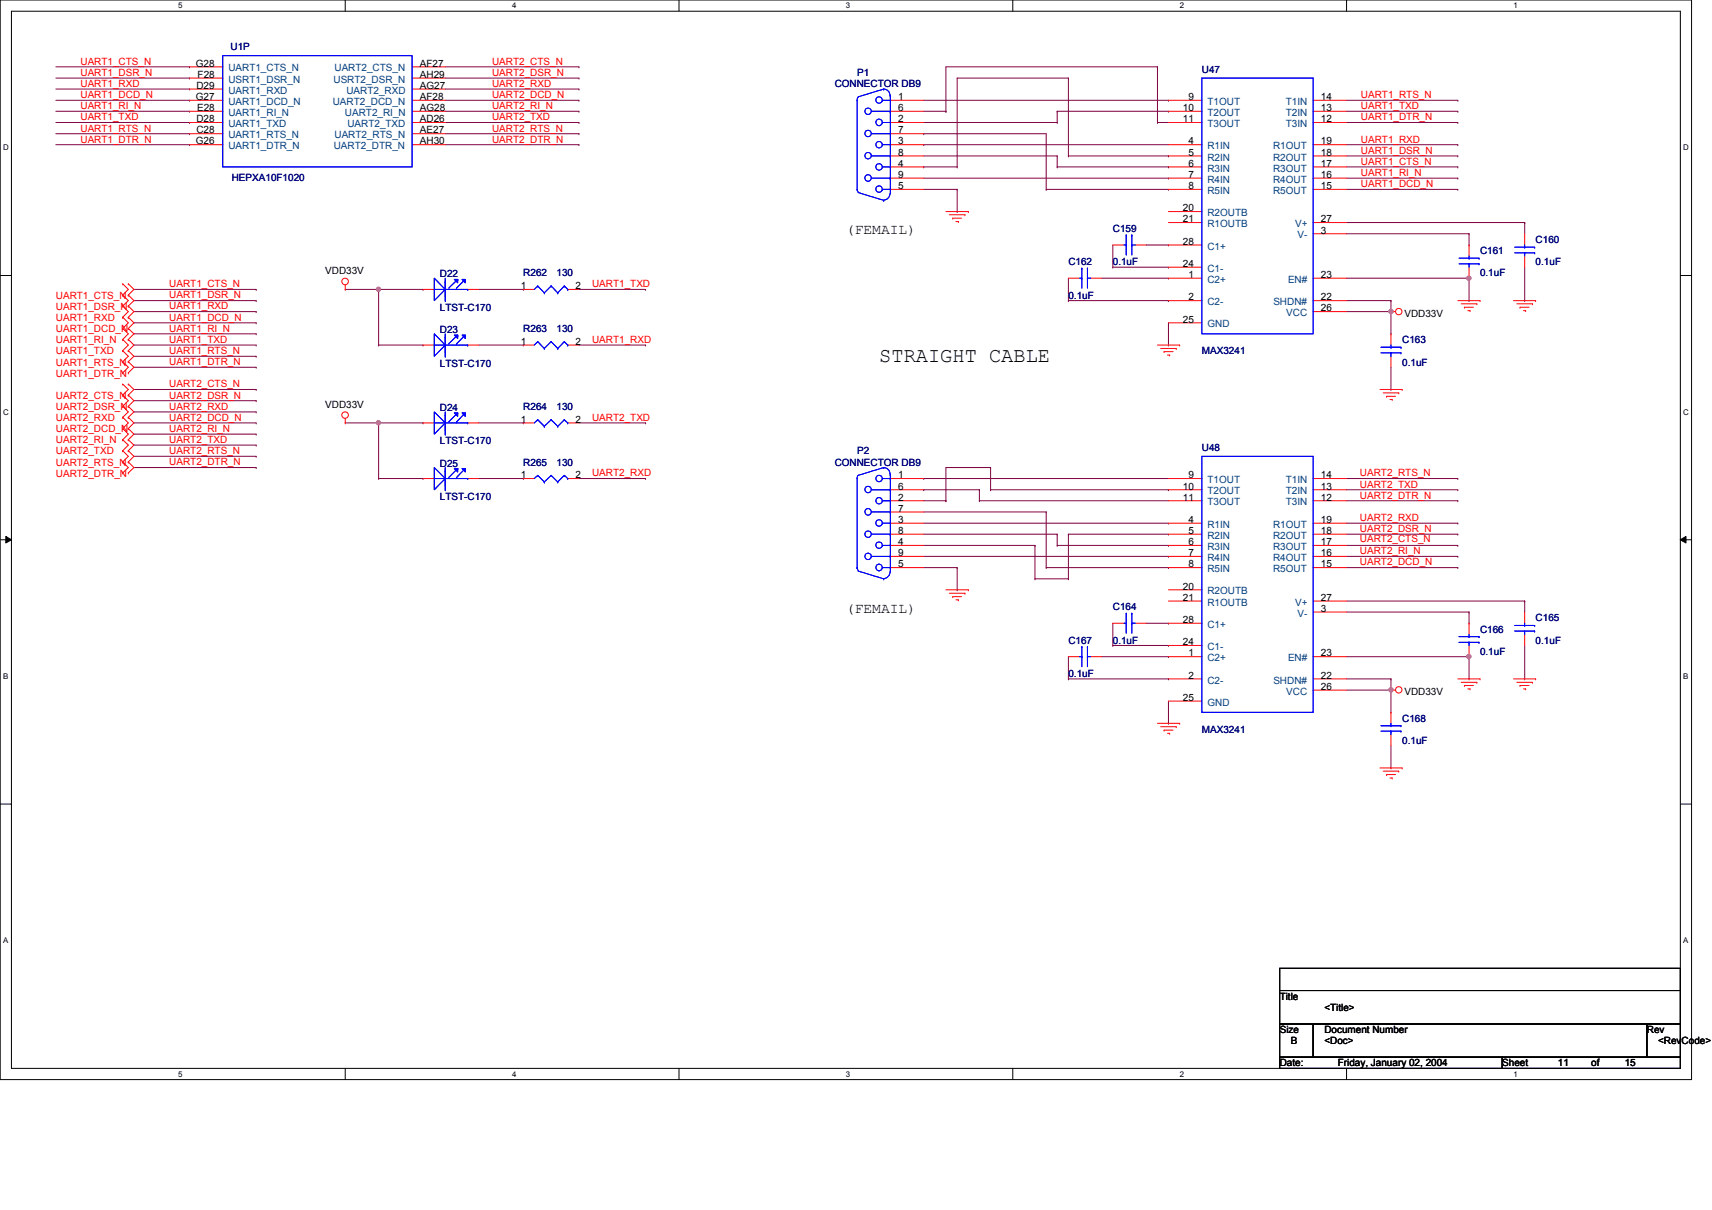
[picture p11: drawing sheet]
<svg xmlns="http://www.w3.org/2000/svg" width="297mm" height="210mm" viewBox="0 0 297 210" stroke-linecap="round" stroke-linejoin="round" font-family="sans-serif">
<path d="M0 0h293.5v187.3h-293.5zM2 1.9h289.5v183.4h-289.5z" fill="none" stroke="#000" stroke-width=".17"/>
<g fill="#fff">
<path d="M30.9 .2h.8v1.5h-.8z"/>
<path d="M30.9 185.5h.8v1.6h-.8z"/>
</g>
<path d="M59.9 0v1.9M59.9 185.3v2" fill="none" stroke="#000" stroke-width=".17"/>
<g fill="#fff">
<path d="M88.9 .2h.7v1.5h-.7z"/>
<path d="M88.9 185.5h.7v1.6h-.7z"/>
</g>
<path d="M117.8 0v1.9M117.8 185.3v2" fill="none" stroke="#000" stroke-width=".17"/>
<g fill="#fff">
<path d="M146.8 .2h.7v1.5h-.7z"/>
<path d="M146.8 185.5h.7v1.6h-.7z"/>
</g>
<path d="M175.7 0v1.9M175.7 185.3v2" fill="none" stroke="#000" stroke-width=".17"/>
<g fill="#fff">
<path d="M204.7 .2h.7v1.5h-.7z"/>
<path d="M204.7 185.5h.7v1.6h-.7z"/>
</g>
<path d="M233.6 0v1.9M233.6 185.3v2" fill="none" stroke="#000" stroke-width=".17"/>
<g fill="#fff">
<path d="M262.6 .2h.8v1.5h-.8z"/>
<path d="M262.6 185.5h.8v1.6h-.8z"/>
<path d="M.5 24.8h1v1.6h-1z"/>
<path d="M292.1 24.8h.9v1.6h-.9z"/>
<path d="M.5 70.7h1v1.5h-1z"/>
<path d="M292.1 70.7h.9v1.5h-.9z"/>
</g>
<path d="M0 47.8h2M291.5 47.8h2" fill="none" stroke="#000" stroke-width=".17"/>
<g fill="#fff">
<path d="M.5 116.5h.9v1.6h-.9z"/>
<path d="M292.1 116.5h.8v1.6h-.8z"/>
</g>
<path d="M0 93.6h2M1 93l1 .6-1 .6zM291.5 93.6l1-.6v1.2zM291.5 93.6h2" fill="none" stroke="#000" stroke-width=".17"/>
<path d="M1 93l1 .6-1 .6zM291.5 93.6l1-.6v1.2z" fill="#000"/>
<g fill="#fff">
<path d="M.5 162.4h.9v1.5h-.9z"/>
<path d="M292.1 162.4h.8v1.5h-.8z"/>
</g>
<path d="M0 139.5h2M291.5 139.5h2" fill="none" stroke="#000" stroke-width=".17"/>
<g fill="none" stroke="#800040" stroke-width=".17">
<path d="M9.7 17.4h23.2M9.7 19.3h23.2M9.7 13.5h23.2M9.7 11.6h23.2M9.7 15.5h23.2M32.9 11.6h.1M32.9 13.5h.1M32.9 15.5h.1M32.9 17.4h.1M32.9 19.3h.1M77.3 17.4h23.2M77.3 19.3h23.2"/>
<path d="M77.3 13.5h23.2M77.3 11.6h23.2M77.3 15.5h23.2M100.5 11.6h.1M100.5 13.5h.1M100.5 15.5h.1M100.5 17.4h.1M100.5 19.3h.1M183.4 19.3h19.3M185.4 13.5h.1M185.4 13.5v13.6M185.4 13.5h-19.3v15.5"/>
<path d="M202.7 19.3h.1M233.6 17.4h19.3M233.6 19.3h19.3M252.9 17.4h.1M252.9 19.3h.1M9.7 21.3h23.2M9.7 25.1h23.2M9.7 23.2h23.2M32.9 21.3h.1M32.9 23.2h.1M32.9 25.1h.1M77.3 21.3h23.2"/>
<path d="M77.3 25.1h23.2M77.3 23.2h23.2M100.5 23.2h.1M100.5 25.1h.1M100.5 21.3h.1M160.3 27.1h23.1M160.3 30.9h42.4M166.1 29h.1M181.5 32.8h.1M181.5 32.8h21.2M181.5 23.2v9.6M183.4 29h.1"/>
<path d="M183.4 27.1h.1M183.4 29h19.3M183.4 27.1v1.9M185.4 27.1h.1M185.4 27.1h17.3M202.7 32.8h.1M202.7 30.9h.1M202.7 27.1h.1M202.7 29h.1M233.6 21.3h19.3M233.6 25.1h19.3M233.6 27.1h19.3"/>
<path d="M233.6 29h19.3M233.6 30.9h19.3M233.6 32.8h19.3M252.9 21.3h.1M252.9 25.1h.1M252.9 27.1h.1M252.9 29h.1M252.9 30.9h.1M252.9 32.8h.1M23.2 59.9h21.2M23.2 54.1h21.2M23.2 50.2h21.2"/>
<path d="M23.2 57.9h21.2M23.2 52.2h21.2M23.2 56h21.2M44.4 59.9h.1M44.4 54.1h.1M44.4 50.2h.1M44.4 57.9h.1M44.4 52.2h.1M44.4 56h.1M65.7 59.9h.1M65.7 50.2v9.7M83.1 59.9h7.7"/>
<path d="M83.1 50.2h7.7M90.8 50.2h.1M90.8 59.9h.1M100.5 59.9h11.5M100.5 50.2h11.5M112 50.2h.1M112 59.9h.1M202.7 59.9h.1M202.7 56v3.9M23.2 63.7h21.2M23.2 61.8h21.2M23.2 75.3h21.2"/>
<path d="M23.2 77.2h21.2M23.2 67.6h21.2M23.2 71.5h21.2M23.2 79.2h21.2M23.2 73.4h21.2M23.2 69.5h21.2M44.4 63.7h.1M44.4 61.8h.1M44.4 75.3h.1M44.4 77.2h.1M44.4 67.6h.1M44.4 71.5h.1"/>
<path d="M44.4 79.2h.1M44.4 73.4h.1M44.4 69.5h.1M23.2 81.1h21.2M44.4 81.1h.1M160.3 92.7h23.1M183.4 92.7h.1M241.3 119.7v3.9M264.5 117.8h.1M264.5 112v5.8M241.3 123.6h.1"/>
</g>
<circle cx="65.7" cy="50.2" r=".37" fill="#f0f"/>
<circle cx="65.7" cy="50.2" r=".37" fill="none" stroke="#f0f" stroke-width=".17"/>
<g fill="none" stroke="#800040" stroke-width=".17">
<path d="M160.3 32.8h5.8M166.1 32.8h.1M233.6 48.3h21.3M254.9 48.3h.1M65.7 73.4h7.7M73.4 73.4h.1M83.1 73.4h7.7M90.8 73.4h.1M100.5 73.4h11.5M112 73.4h.1M65.7 83h7.7M73.4 83h.1"/>
<path d="M83.1 83h7.7M90.8 83h.1M100.5 83h11.5M112 83h.1M166.1 98.5v3.8M166.1 102.3h.1M254.9 108.1h.1M254.9 106.2v1.9M241.3 133.2h.1M241.3 129.4v3.8"/>
</g>
<circle cx="254.8" cy="48.3" r=".38" fill="#f0f"/>
<circle cx="254.8" cy="48.3" r=".38" fill="none" stroke="#f0f" stroke-width=".17"/>
<path d="M264.5 38.6h.1M264.5 38.6v2M233.6 54.1h7.7M241.3 54.1h.1M241.3 67.6h.1M241.3 63.7v3.9" fill="none" stroke="#800040" stroke-width=".17"/>
<circle cx="241.3" cy="54" r=".37" fill="#f0f"/>
<circle cx="241.3" cy="54" r=".37" fill="none" stroke="#f0f" stroke-width=".17"/>
<g fill="none" stroke="#800040" stroke-width=".17">
<path d="M166.1 36.7h.1M166.1 32.8v3.9M233.6 38.6h30.9M264.5 38.6h.1M185.4 52.2h.1M185.4 52.2h17.3M185.4 48.3v3.9M191.2 48.3h11.5M193.1 46.4h.1M193.1 46.4h9.6M193.1 42.5v3.9M198.9 42.5h3.8"/>
<path d="M202.7 52.2h.1M202.7 48.3h.1M202.7 46.4h.1M202.7 42.5h.1M233.6 40.6h21.3M241.3 54.1h.1M241.3 52.2v1.9M254.9 42.5h.1M254.9 40.6h.1M254.9 40.6v1.9M264.5 52.2h.1M264.5 46.4v5.8"/>
<path d="M233.6 94.6h19.3M233.6 96.5h19.3M252.9 94.6h.1M252.9 96.5h.1M233.6 117.8h7.7M233.6 113.9h21.3M241.3 117.8h.1M254.9 113.9h.1"/>
</g>
<circle cx="254.9" cy="113.9" r=".37" fill="#f0f"/>
<circle cx="254.9" cy="113.9" r=".37" fill="none" stroke="#f0f" stroke-width=".17"/>
<g fill="none" stroke="#800040" stroke-width=".17">
<path d="M233.6 52.2h7.7M241.3 52.2h.1M241.3 57.9h.1M241.3 54.1v3.8M160.3 96.5h42.4M171.9 85h30.8M202.7 96.5h.1M202.7 85h.1M233.6 90.8h19.3M233.6 98.5h19.3M233.6 85h19.3M252.9 90.8h.1"/>
<path d="M252.9 98.5h.1M252.9 85h.1M185.4 117.8h17.3M193.1 112h.1M193.1 112h9.6M193.1 108.1v3.9M198.9 108.1h3.8M202.7 112h.1M202.7 117.8h.1M202.7 108.1h.1M233.6 104.3h30.9M233.6 106.2h21.3"/>
<path d="M233.6 119.7h7.7M241.3 119.7h.1M254.9 106.2h.1M264.5 104.3h.1"/>
</g>
<circle cx="241.3" cy="119.7" r=".38" fill="#f0f"/>
<circle cx="241.3" cy="119.7" r=".38" fill="none" stroke="#f0f" stroke-width=".17"/>
<path d="M65.7 50.2h7.7M73.4 50.2h.1M65.7 73.4v9.6M65.7 83h.1M183.4 94.6h.1M183.4 92.7v1.9" fill="none" stroke="#800040" stroke-width=".17"/>
<circle cx="65.7" cy="73.3" r=".37" fill="#f0f"/>
<circle cx="65.7" cy="73.3" r=".37" fill="none" stroke="#f0f" stroke-width=".17"/>
<g fill="none" stroke="#800040" stroke-width=".17">
<path d="M160.3 17.4h42.4M160.3 19.3h3.8M164.1 19.3h.1M183.4 19.3h.1M183.4 19.3v2M200.8 11.6h.1M200.8 11.6v9.7M200.8 11.6h-36.7v7.7M202.7 17.4h.1M160.3 23.2h.1M160.3 29h.1M160.3 25.1h.1"/>
<path d="M160.3 23.2h21.2M160.3 29h5.8M160.3 21.3h23.1M160.3 25.1h42.4M183.4 21.3h.1M200.8 21.3h.1M200.8 21.3h1.9M59.9 50.2h5.8M65.7 50.2h.1M65.7 59.9h7.7M73.4 59.9h.1M254.9 52.2h.1"/>
<path d="M254.9 48.3v3.9M59.9 73.4h5.8M65.7 73.4h.1M160.3 83h.1M160.3 85h.1M160.3 94.6h19.3M160.3 86.9h3.8M160.3 98.5h5.8M160.3 83h42.4M160.3 88.8h21.2M160.3 85h9.6M160.3 90.8h42.4"/>
<path d="M164.1 86.9h.1M166.1 98.5h.1M169.9 86.9h.1M169.9 85h.1M169.9 86.9h32.8M169.9 85v1.9M171.9 81.1h.1M171.9 85h.1M171.9 81.1h-7.8v5.8M171.9 81.1v3.9M179.6 94.6h.1M179.6 94.6v5.8"/>
<path d="M181.5 88.8h.1M181.5 98.5h.1M181.5 98.5h21.2M181.5 88.8v9.7M183.4 94.6h19.3M185.4 92.7h.1M185.4 92.7h17.3M185.4 92.7v7.7M202.7 92.7h.1M202.7 94.6h.1M202.7 98.5h.1M202.7 90.8h.1"/>
<path d="M233.6 92.7h19.3M233.6 86.9h19.3M233.6 83h19.3M252.9 92.7h.1M252.9 86.9h.1M252.9 83h.1M179.6 100.4h.1M179.6 100.4h5.8M185.4 117.8h.1M185.4 100.4h.1M185.4 113.9v3.9M191.2 113.9h11.5"/>
<path d="M202.7 113.9h.1M241.3 119.7h.1M241.3 117.8v1.9M254.9 117.8h.1M254.9 113.9v3.9M264.5 104.3h.1M264.5 104.3v1.9M202.7 125.5h.1M202.7 121.6v3.9"/>
</g>
<g fill="none" stroke="#f00" stroke-width=".17">
<path d="M164.1 36.7h3.9M164.7 37.3h2.7M165.3 37.8h.1M165.3 37.8h1.5M165.9 38.4h.4M166.3 38.4h.1M167.4 37.3h.1M168 36.7h.1M21.3 58.9h.1M21.3 57h.1M21.3 55h.1M21.3 53.1h.1"/>
<path d="M21.3 51.2h.1M21.3 49.2h.1M21.3 57l1 .9-1 1M21.3 53.1l1 1-1 .9M21.3 49.2l1 1-1 1M21.3 51.2l1 1-1 .9M21.3 58.9l1 1-1 .9M21.3 55l1 1-1 1M22.3 57h.1M22.3 58.9h.1M22.3 53.1h.1M22.3 55h.1"/>
<path d="M22.3 49.2h.1M22.3 51.2h.1M22.3 57l.9 .9-.9 1M22.3 53.1l.9 1-.9 .9M22.3 49.2l.9 1-.9 1M22.3 51.2l.9 1-.9 .9M22.3 58.9l.9 1-.9 .9M22.3 55l.9 1-.9 1M59.9 50.2h.1M59.9 49.4v.8M200.8 59.9h3.9M204.7 59.9h.1"/>
<path d="M241.3 54.1h.1M241.3 54.1h.8M252.9 52.2h3.9M253.5 52.7h2.7M254.1 53.3h.1M254.1 53.3h1.5M254.7 53.9h.4M255.1 53.9h.1M256.2 52.7h.1M256.8 52.2h.1M262.6 52.2h3.8M263.2 52.7h2.7"/>
<path d="M263.7 53.3h.1M263.7 53.3h1.6M264.3 53.9h.4M264.7 53.9h.1M265.9 52.7h.1M266.4 52.2h.1M21.3 62.7h.1M21.3 60.8h.1M21.3 64.7h.1M21.3 72.4h.1M21.3 70.5h.1M21.3 78.2h.1"/>
<path d="M21.3 76.3h.1M21.3 74.3h.1M21.3 68.5h.1M21.3 66.6h.1M21.3 60.8l1 1-1 .9M21.3 62.7l1 1-1 1M21.3 70.5l1 1-1 .9M21.3 76.3l1 .9-1 1M21.3 78.2l1 1-1 .9M21.3 74.3l1 1-1 1M21.3 68.5l1 1-1 1M21.3 72.4l1 1-1 .9"/>
<path d="M21.3 66.6l1 1-1 .9M22.3 60.8h.1M22.3 62.7h.1M22.3 64.7h.1M22.3 70.5h.1M22.3 72.4h.1M22.3 76.3h.1M22.3 78.2h.1M22.3 74.3h.1M22.3 68.5h.1M22.3 66.6h.1M22.3 60.8l.9 1-.9 .9"/>
<path d="M22.3 62.7l.9 1-.9 1M22.3 70.5l.9 1-.9 .9M22.3 76.3l.9 .9-.9 1M22.3 78.2l.9 1-.9 .9M22.3 74.3l.9 1-.9 1M22.3 68.5l.9 1-.9 1M22.3 72.4l.9 1-.9 .9M22.3 66.6l.9 1-.9 .9M59.9 73.4h.1M59.9 72.6v.8M201.4 60.5h2.7M202 61h.1"/>
<path d="M202 61h1.5M202.6 61.6h.3M202.9 61.6h.1M204.1 60.5h.1M239.4 67.6h3.9M240 68.2h2.7M240.6 68.7h.1M240.6 68.7h1.5M241.2 69.3h.3M241.5 69.3h.1M242.7 68.2h.1M243.3 67.6h.1"/>
<path d="M21.3 80.1h.1M21.3 82h.1M21.3 80.1l1 1-1 .9M22.3 80.1h.1M22.3 82h.1M22.3 80.1l.9 1-.9 .9M73.4 83h1.9M81.1 83h2M164.1 102.3h3.9M164.7 102.9h2.7M165.3 103.5h.1M165.3 103.5h1.5"/>
<path d="M165.9 104.1h.4M166.3 104.1h.1M167.4 102.9h.1M168 102.3h.1M241.3 119.7h.1M241.3 119.7h.8M252.9 117.8h3.9M253.5 118.4h2.7M254.1 118.9h.1M254.1 118.9h1.5M254.7 119.5h.4M255.1 119.5h.1"/>
<path d="M256.2 118.4h.1M256.8 117.8h.1M262.6 117.8h3.8M263.2 118.4h2.7M263.7 118.9h.1M263.7 118.9h1.6M264.3 119.5h.4M264.7 119.5h.1M265.9 118.4h.1M266.4 117.8h.1M200.8 125.5h3.9M201.4 126.1h2.7"/>
<path d="M202 126.7h.1M202 126.7h1.5M202.6 127.2h.3M202.9 127.2h.1M204.1 126.1h.1M204.7 125.5h.1M239.4 133.2h3.9M240 133.8h2.7M240.6 134.4h.1M240.6 134.4h1.5M241.2 135h.3M241.5 135h.1"/>
<path d="M242.7 133.8h.1M243.3 133.2h.1"/>
<circle cx="59.9" cy="48.8" r=".57"/>
<circle cx="242.7" cy="54.1" r=".56"/>
<circle cx="59.9" cy="72" r=".57"/>
<circle cx="242.7" cy="119.7" r=".56"/>
</g>
<path d="M222 168h69.5v3.8h-69.5zM222 171.8h69.5v5.8h-69.5zM222 177.6h5.8v5.8h-5.8zM227.8 177.6h57.9v5.8h-57.9zM285.7 177.6h5.8v5.8h-5.8zM222 183.4h38.6v1.9h-38.6zM260.6 183.4h30.9v1.9h-30.9z" fill="none" stroke="#000" stroke-width=".17"/>
<path d="M75.3 81.1l2 1.9-2 2zM75.3 83h5.8M77.3 83h.1M77.3 81.7h.1M77.3 85h.1M77.3 81.1v3.9M79.2 82.8h.1M79.4 81.3h.1M79.4 81.3l-1.6 1.5M80.7 81.3l-1.5 1.5M81.1 83h.1" fill="none" stroke="#00f" stroke-width=".17"/>
<path d="M78.8 81.3h.6v.6z" fill="#00f"/>
<path d="M78.8 81.3h.6v.6z" fill="none" stroke="#00f" stroke-width=".17"/>
<path d="M80.2 81.3h.5v.6z" fill="#00f"/>
<path d="M75.3 81.1l2 1.9-2 2zM75.3 83h5.8M77.3 83h.1M77.3 81.7h.1M77.3 85h.1M77.3 81.1v3.9M79.2 82.8h.1M79.4 81.3h.1M79.4 81.3l-1.6 1.5M80.2 81.3h.5v.6zM80.7 81.3l-1.5 1.5M81.1 83h.1" fill="none" stroke="#00f" stroke-width=".17"/>
<path d="M78.8 81.3h.6v.6z" fill="#00f"/>
<path d="M78.8 81.3h.6v.6z" fill="none" stroke="#00f" stroke-width=".17"/>
<path d="M80.2 81.3h.5v.6z" fill="#00f"/>
<g fill="none" stroke="#00f" stroke-width=".17">
<path d="M208.5 13.5h19.3v44.4h-19.3zM75.3 48.3l2 1.9-2 2zM75.3 50.2h5.8M77.3 50.2h.1M77.3 48.9h.1M77.3 52.2h.1M77.3 48.3v3.9M79.2 50h.1M79.4 48.5h.1M79.4 48.5l-1.6 1.5M80.7 48.5l-1.5 1.5M81.1 50.2h.1"/>
<path d="M93.3 49.6h.1M93.3 59.3h.1M93.3 49.6l-.6 .6M93.3 49.6l1.1 1.2M93.3 59.3l-.6 .6M93.3 59.3l1.1 1.2M94.4 50.8h.1M95.6 49.6h.1M95.6 59.3h.1M95.6 49.6l-1.2 1.2M95.6 49.6l1.2 1.2M95.6 59.3l-1.2 1.2"/>
<path d="M95.6 59.3l1.2 1.2M96.8 50.8h.1M97.9 49.6h.1M97.9 59.3h.1M97.9 49.6l-1.1 1.2M97.9 49.6l.6 .6M97.9 59.3l-1.1 1.2M97.9 59.3l.6 .6M98.5 50.2h.1M98.5 59.9h.1M195 42.5h.4M195.4 42.5h.1"/>
<path d="M195.4 40.8h.1M195.4 40.8v3.4M196.4 40.8h.1M196.4 42.5h.1M196.4 40.8v3.4M196.4 42.5h.6M253.1 45.8h3.5M253.1 44.8h3.5M254.9 44.8h.1M254.9 45.8h.1M254.9 44.4v.4M254.9 45.8v.6"/>
<path d="M256.6 45.8h.1M256.6 44.8h.1M93.3 72.8h.1M93.3 72.8l-.6 .6M93.3 72.8l1.1 1.2M94.4 74h.1M94.4 60.5h.1M95.6 72.8h.1M95.6 72.8l-1.2 1.2M95.6 72.8l1.2 1.2M96.8 74h.1M96.8 60.5h.1"/>
<path d="M97.9 72.8h.1M97.9 72.8l-1.1 1.2M97.9 72.8l.6 .6M98.5 73.4h.1M80.2 81.3h.5v.6zM195 108.1h.4M195.4 108.1h.1M195.4 106.4h.1M195.4 106.4v3.5M196.4 106.4h.1M196.4 108.1h.1M196.4 108.1h.6"/>
<path d="M196.4 106.4v3.5M253.1 111.4h3.5M253.1 110.4h3.5M254.9 110.4h.1M254.9 111.4h.1M254.9 110.1v.3M254.9 111.4v.6M256.6 111.4h.1M256.6 110.4h.1M239.6 126.8h3.5M239.6 125.9h3.5M241.3 125.9h.1"/>
<path d="M241.3 126.8h.1M241.3 125.5v.4M241.3 126.8v.6M243.1 126.8h.1M243.1 125.9h.1"/>
</g>
<g fill="none" stroke="#f00" stroke-width=".17">
<path d="M202.7 17.4h5.8M202.7 19.3h5.8M227.8 17.4h5.8M227.8 19.3h5.8M202.7 21.3h5.8M202.7 25.1h5.8M202.7 27.1h5.8M202.7 29h5.8M202.7 30.9h5.8M202.7 32.8h5.8M202.7 36.7h5.8M202.7 38.6h5.8"/>
<path d="M227.8 21.3h5.8M227.8 25.1h5.8M227.8 27.1h5.8M227.8 29h5.8M227.8 30.9h5.8M227.8 32.8h5.8M227.8 38.6h5.8M73.4 50.2h1.9M81.1 50.2h2M90.8 50.2h1.9M90.8 59.9h1.9M98.5 50.2h2"/>
<path d="M98.5 59.9h2M193.1 42.5h1.9M197 42.5h1.9M202.7 42.5h5.8M202.7 46.4h5.8M202.7 48.3h5.8M202.7 52.2h5.8M202.7 56h5.8M227.8 48.3h5.8M227.8 52.2h5.8M227.8 54.1h5.8M227.8 40.6h5.8"/>
<path d="M254.9 42.5v1.9M254.9 46.4v1.9M90.8 73.4h1.9M98.5 73.4h2M193.1 108.1h1.9M197 108.1h1.9M254.9 108.1v2M254.9 112v1.9M241.3 123.6v1.9M241.3 127.4v2"/>
</g>
<path d="M78.8 48.5h.6v.6z" fill="#00f"/>
<path d="M78.8 48.5h.6v.6z" fill="none" stroke="#00f" stroke-width=".17"/>
<path d="M80.2 48.5h.5v.6z" fill="#00f"/>
<path d="M75.3 48.3l2 1.9-2 2zM75.3 50.2h5.8M77.3 50.2h.1M77.3 48.9h.1M77.3 52.2h.1M77.3 48.3v3.9M79.2 50h.1M79.4 48.5h.1M79.4 48.5l-1.6 1.5M80.2 48.5h.5v.6zM80.7 48.5l-1.5 1.5M81.1 50.2h.1" fill="none" stroke="#00f" stroke-width=".17"/>
<path d="M78.8 48.5h.6v.6z" fill="#00f"/>
<path d="M78.8 48.5h.6v.6z" fill="none" stroke="#00f" stroke-width=".17"/>
<path d="M80.2 48.5h.5v.6z" fill="#00f"/>
<g fill="none" stroke="#00f" stroke-width=".17">
<path d="M75.3 57.9l2 2-2 1.9zM75.3 59.9h5.8M77.3 59.9h.1M77.3 58.5h.1M77.3 57.9v3.9M79.2 59.6h.1M79.4 58.1h.1M79.4 58.1l-1.6 1.5M80.2 48.5h.5v.6zM80.7 58.1l-1.5 1.5M81.1 59.9h.1M77.3 61.8h.1"/>
<path d="M208.5 79.2h19.3v44.4h-19.3zM93.3 82.5h.1M93.3 82.5l-.6 .5M93.3 82.5l1.1 1.1M94.4 83.6h.1M95.6 82.5h.1M95.6 82.5l-1.2 1.1M95.6 82.5l1.2 1.1M96.8 83.6h.1M97.9 82.5h.1M97.9 82.5l-1.1 1.1M97.9 82.5l.6 .5"/>
<path d="M98.5 83h.1M187.3 113.9h.4M187.7 113.9h.1M187.7 112.2h.1M187.7 112.2v3.5M188.7 112.2h.1M188.7 113.9h.1M188.7 113.9h.5M188.7 112.2v3.5M262.8 109.5h3.5M262.8 108.5h3.5M264.5 108.5h.1"/>
<path d="M264.5 109.5h.1M264.5 108.1v.4M264.5 109.5v.6M266.3 109.5h.1M266.3 108.5h.1"/>
</g>
<g fill="none" stroke="#f00" stroke-width=".17">
<path d="M73.4 59.9h1.9M81.1 59.9h2M90.8 83h1.9M98.5 83h2M202.7 83h5.8M202.7 85h5.8M202.7 86.9h5.8M202.7 90.8h5.8M202.7 92.7h5.8M202.7 94.6h5.8M202.7 96.5h5.8M202.7 98.5h5.8"/>
<path d="M227.8 83h5.8M227.8 85h5.8M227.8 86.9h5.8M227.8 90.8h5.8M227.8 92.7h5.8M227.8 94.6h5.8M227.8 96.5h5.8M227.8 98.5h5.8M185.4 113.9h1.9M189.2 113.9h2M202.7 113.9h5.8M202.7 108.1h5.8"/>
<path d="M202.7 112h5.8M202.7 117.8h5.8M202.7 102.3h5.8M202.7 104.3h5.8M227.8 113.9h5.8M227.8 117.8h5.8M227.8 119.7h5.8M227.8 104.3h5.8M227.8 106.2h5.8M264.5 106.2v1.9M264.5 110.1v1.9M202.7 121.6h5.8"/>
</g>
<path d="M78.8 58.1h.6v.6z" fill="#00f"/>
<path d="M78.8 58.1h.6v.6z" fill="none" stroke="#00f" stroke-width=".17"/>
<path d="M80.2 58.1h.5v.6z" fill="#00f"/>
<path d="M75.3 57.9l2 2-2 1.9zM75.3 59.9h5.8M77.3 59.9h.1M77.3 58.5h.1M77.3 57.9v3.9M79.2 59.6h.1M79.4 58.1h.1M79.4 58.1l-1.6 1.5M80.2 58.1h.5v.6zM80.7 58.1l-1.5 1.5M81.1 59.9h.1M77.3 61.8h.1" fill="none" stroke="#00f" stroke-width=".17"/>
<path d="M78.8 58.1h.6v.6z" fill="#00f"/>
<path d="M78.8 58.1h.6v.6z" fill="none" stroke="#00f" stroke-width=".17"/>
<path d="M80.2 58.1h.5v.6z" fill="#00f"/>
<g fill="none" stroke="#00f" stroke-width=".17">
<path d="M38.6 9.7h32.9v19.3h-32.9zM148.9 16.8l-.2 .6v15.4M151.2 19.3h3.3M153.1 17.4h.1M153.1 17.4h1.4M153.3 15.5h.1M153.3 15.5a1.12 1.12 0 0 1 1.1 1.1M153.3 15.5l-4.4 1.3M154.5 19.3h.1M154.5 16.6h.1M154.5 16.6v17M148.7 32.8h.1"/>
<path d="M148.7 32.8l.2 .5M148.9 33.4l4.4 1.4M151.2 30.9h3.3M151.2 27.1h3.3M151.2 23.2h3.3M153.1 32.8h.1M153.1 29h.1M153.1 25.1h.1M153.1 21.3h.1M153.1 32.8h1.4M153.1 29h1.4M153.1 25.1h1.4"/>
<path d="M153.1 21.3h1.4M153.3 34.8h.1M154.4 33.6a1.19 1.19 0 0 1-1.1 1.1M154.5 30.9h.1M154.5 27.1h.1M154.5 23.2h.1M80.2 58.1h.5v.6zM187.3 48.3h.4M187.7 48.3h.1M187.7 46.5h.1M187.7 46.5v3.5M188.7 46.5h.1"/>
<path d="M188.7 48.3h.1M188.7 48.3h.5M188.7 46.5v3.5M241.3 59.9v.3M262.8 43.9h3.5M262.8 42.9h3.5M264.5 42.9h.1M264.5 43.9h.1M264.5 42.5v.4M264.5 43.9v.5M266.3 43.9h.1M266.3 42.9h.1"/>
<path d="M75.3 71.5l2 1.9-2 1.9zM75.3 73.4h5.8M77.3 73.4h.1M77.3 72h.1M77.3 75.3h.1M77.3 71.5v3.8M79.2 73.2h.1M79.4 71.6h.1M79.4 71.6l-1.6 1.6M80.7 71.6l-1.5 1.6M81.1 73.4h.1M239.6 61.2h3.5"/>
<path d="M239.6 60.2h3.5M241.3 60.2h.1M241.3 61.2h.1M241.3 61.2v.6M243.1 61.2h.1M243.1 60.2h.1M148.7 98.5h.1M148.7 98.5l.2 .5M148.9 99.1l4.4 1.3M151.2 96.5h3.3M151.2 92.7h3.3M151.2 88.8h3.3"/>
<path d="M151.2 85h3.3M153.1 98.5h.1M153.1 94.6h.1M153.1 90.8h.1M153.1 86.9h.1M153.1 83h.1M153.1 98.5h1.4M153.1 94.6h1.4M153.1 90.8h1.4M153.1 86.9h1.4M153.1 83h1.4M153.3 81.1h.1"/>
<path d="M153.3 81.1a1.12 1.12 0 0 1 1.1 1.2M153.3 81.1l-4.4 1.4-.2 .3v15.7M154.4 99.2a1.18 1.18 0 0 1-1.1 1.2M154.5 96.5h.1M154.5 92.7h.1M154.5 88.8h.1M154.5 85h.1M154.5 82.3h.1M154.5 82.3v16.9M153.3 100.4h.1"/>
<circle cx="150.6" cy="19.3" r=".56"/>
<circle cx="152.5" cy="17.4" r=".56"/>
<circle cx="150.6" cy="30.9" r=".56"/>
<circle cx="150.6" cy="27" r=".56"/>
<circle cx="150.6" cy="23.2" r=".56"/>
<circle cx="152.5" cy="21.2" r=".56"/>
<circle cx="152.5" cy="32.8" r=".56"/>
<circle cx="152.5" cy="25.1" r=".56"/>
<circle cx="152.5" cy="29" r=".56"/>
<circle cx="150.6" cy="88.8" r=".56"/>
<circle cx="150.6" cy="92.7" r=".56"/>
<circle cx="150.6" cy="84.9" r=".56"/>
<circle cx="150.6" cy="96.5" r=".56"/>
<circle cx="152.5" cy="98.4" r=".56"/>
<circle cx="152.5" cy="83" r=".56"/>
<circle cx="152.5" cy="90.7" r=".56"/>
<circle cx="152.5" cy="86.9" r=".56"/>
<circle cx="152.5" cy="94.6" r=".56"/>
</g>
<g fill="none" stroke="#f00" stroke-width=".17">
<path d="M32.9 11.6h5.7M32.9 13.5h5.7M32.9 15.5h5.7M32.9 17.4h5.7M32.9 19.3h5.7M71.5 11.6h5.8M71.5 13.5h5.8M71.5 15.5h5.8M71.5 17.4h5.8M71.5 19.3h5.8M154.5 17.4h5.8M154.5 19.3h5.8"/>
<path d="M32.9 21.3h5.7M32.9 23.2h5.7M32.9 25.1h5.7M71.5 21.3h5.8M71.5 23.2h5.8M71.5 25.1h5.8M154.5 21.3h5.8M154.5 23.2h5.8M154.5 25.1h5.8M154.5 32.8h5.8M154.5 30.9h5.8M154.5 29h5.8"/>
<path d="M154.5 27.1h5.8M185.4 48.3h1.9M189.2 48.3h2M241.3 57.9v2M264.5 40.6v1.9M264.5 44.4v2M73.4 73.4h1.9M81.1 73.4h2M241.3 61.8v1.9M154.5 98.5h5.8M154.5 96.5h5.8M154.5 94.6h5.8"/>
<path d="M154.5 92.7h5.8M154.5 90.8h5.8M154.5 88.8h5.8M154.5 86.9h5.8M154.5 85h5.8M154.5 83h5.8"/>
</g>
<path d="M78.8 71.6h.6v.6z" fill="#00f"/>
<path d="M78.8 71.6h.6v.6z" fill="none" stroke="#00f" stroke-width=".17"/>
<path d="M80.2 71.6h.5v.6z" fill="#00f"/>
<path d="M75.3 71.5l2 1.9-2 1.9zM75.3 73.4h5.8M77.3 73.4h.1M77.3 72h.1M77.3 75.3h.1M77.3 71.5v3.8M79.2 73.2h.1M79.4 71.6h.1M79.4 71.6l-1.6 1.6M80.2 71.6h.5v.6zM80.7 71.6l-1.5 1.6M81.1 73.4h.1" fill="none" stroke="#00f" stroke-width=".17"/>
<path d="M78.8 71.6h.6v.6z" fill="#00f"/>
<path d="M78.8 71.6h.6v.6z" fill="none" stroke="#00f" stroke-width=".17"/>
<path d="M80.2 71.6h.5v.6z" fill="#00f"/>
<path d="M80.2 71.6h.5v.6z" fill="none" stroke="#00f" stroke-width=".17"/>
<circle cx="65.7" cy="50.2" r=".37" fill="#f0f"/>
<circle cx="65.7" cy="50.2" r=".37" fill="none" stroke="#f0f" stroke-width=".17"/>
<circle cx="254.8" cy="48.3" r=".38" fill="#f0f"/>
<circle cx="254.8" cy="48.3" r=".38" fill="none" stroke="#f0f" stroke-width=".17"/>
<circle cx="241.3" cy="54" r=".37" fill="#f0f"/>
<circle cx="241.3" cy="54" r=".37" fill="none" stroke="#f0f" stroke-width=".17"/>
<circle cx="254.9" cy="113.9" r=".37" fill="#f0f"/>
<circle cx="254.9" cy="113.9" r=".37" fill="none" stroke="#f0f" stroke-width=".17"/>
<circle cx="241.3" cy="119.7" r=".38" fill="#f0f"/>
<circle cx="241.3" cy="119.7" r=".38" fill="none" stroke="#f0f" stroke-width=".17"/>
<circle cx="65.7" cy="73.3" r=".37" fill="#f0f"/>
<circle cx="65.7" cy="73.3" r=".37" fill="none" stroke="#f0f" stroke-width=".17"/>
<text font-size="3.6" x="152.6" y="62.8">STRAIGHT CABLE</text>
<g font-size="2.5">
<text x="146.8" y="40.6">(FEMAIL)</text>
<text x="146.8" y="106.3">(FEMAIL)</text>
</g>
<g font-size="1.7" fill="#f00">
<text x="14" y="11.2">UART1_CTS_N</text>
<text x="85.4" y="11.2">UART2_CTS_N</text>
<text x="14" y="13.2">UART1_DSR_N</text>
<text x="14" y="15.1">UART1_RXD</text>
<text x="14" y="17">UART1_DCD_N</text>
<text x="85.4" y="13.2">UART2_DSR_N</text>
<text x="85.4" y="15.1">UART2_RXD</text>
<text x="85.4" y="17">UART2_DCD_N</text>
<text x="236.1" y="17">UART1_RTS_N</text>
<text x="14" y="18.9">UART1_RI_N</text>
<text x="14" y="20.9">UART1_TXD</text>
<text x="14" y="22.8">UART1_RTS_N</text>
<text x="85.4" y="22.8">UART2_RTS_N</text>
<text x="85.4" y="20.9">UART2_TXD</text>
<text x="85.4" y="18.9">UART2_RI_N</text>
<text x="236.1" y="18.9">UART1_TXD</text>
<text x="236.1" y="20.9">UART1_DTR_N</text>
<text x="14" y="24.7">UART1_DTR_N</text>
<text x="85.4" y="24.7">UART2_DTR_N</text>
<text x="236.1" y="24.7">UART1_RXD</text>
<text x="236.1" y="26.7">UART1_DSR_N</text>
<text x="236.1" y="28.6">UART1_CTS_N</text>
<text x="236.1" y="30.5">UART1_RI_N</text>
<text x="236.1" y="32.5">UART1_DCD_N</text>
<text x="9.7" y="51.8">UART1_CTS_N</text>
<text x="9.7" y="53.8">UART1_DSR_N</text>
<text x="29.4" y="53.7">UART1_RXD</text>
<text x="29.4" y="49.8">UART1_CTS_N</text>
<text x="29.4" y="51.8">UART1_DSR_N</text>
<text x="102.7" y="49.8">UART1_TXD</text>
<text x="9.7" y="59.5">UART1_RI_N</text>
<text x="9.7" y="55.7">UART1_RXD</text>
<text x="9.7" y="57.6">UART1_DCD_N</text>
<text x="29.4" y="59.5">UART1_TXD</text>
<text x="29.4" y="57.5">UART1_RI_N</text>
<text x="29.4" y="55.6">UART1_DCD_N</text>
<text x="102.7" y="59.5">UART1_RXD</text>
<text x="9.7" y="63.4">UART1_RTS_N</text>
<text x="9.7" y="61.5">UART1_TXD</text>
<text x="9.7" y="65.3">UART1_DTR_N</text>
<text x="29.4" y="63.3">UART1_DTR_N</text>
<text x="29.4" y="61.4">UART1_RTS_N</text>
<text x="9.7" y="71.1">UART2_DSR_N</text>
<text x="9.7" y="69.2">UART2_CTS_N</text>
<text x="29.4" y="67.2">UART2_CTS_N</text>
<text x="29.4" y="71.1">UART2_RXD</text>
<text x="29.4" y="69.1">UART2_DSR_N</text>
<text x="9.7" y="73.1">UART2_RXD</text>
<text x="9.7" y="76.9">UART2_RI_N</text>
<text x="9.7" y="75">UART2_DCD_N</text>
<text x="29.4" y="74.9">UART2_RI_N</text>
<text x="29.4" y="76.8">UART2_TXD</text>
<text x="29.4" y="73">UART2_DCD_N</text>
<text x="102.7" y="73">UART2_TXD</text>
<text x="9.7" y="78.8">UART2_TXD</text>
<text x="9.7" y="80.8">UART2_RTS_N</text>
<text x="9.7" y="82.7">UART2_DTR_N</text>
<text x="29.4" y="78.8">UART2_RTS_N</text>
<text x="29.4" y="80.7">UART2_DTR_N</text>
<text x="102.7" y="82.6">UART2_RXD</text>
<text x="236" y="82.6">UART2_RTS_N</text>
<text x="236" y="84.6">UART2_TXD</text>
<text x="236" y="86.5">UART2_DTR_N</text>
<text x="236" y="94">UART2_CTS_N</text>
<text x="236" y="90.4">UART2_RXD</text>
<text x="236" y="92.3">UART2_DSR_N</text>
<text x="236" y="96.1">UART2_RI_N</text>
<text x="236" y="98.1">UART2_DCD_N</text>
</g>
<g font-size="1.7">
<text x="34" y="11.6">G28</text>
<text x="72.9" y="11.6">AF27</text>
<text x="34" y="17.4">G27</text>
<text x="34.1" y="15.4">D29</text>
<text x="34.3" y="13.5">F28</text>
<text x="72.9" y="13.5">AH29</text>
<text x="72.9" y="15.4">AG27</text>
<text x="72.9" y="17.4">AF28</text>
<text x="155.8" y="17.4">1</text>
<text x="206.2" y="17.4">9</text>
<text x="229.2" y="17.4">14</text>
<text x="34.1" y="21.2">D28</text>
<text x="34.1" y="23.2">C28</text>
<text x="34.2" y="19.3">E28</text>
<text x="72.9" y="19.3">AG28</text>
<text x="72.9" y="21.2">AD26</text>
<text x="72.9" y="23.2">AE27</text>
<text x="155.8" y="23.2">7</text>
<text x="155.8" y="21.2">2</text>
<text x="155.8" y="19.3">6</text>
<text x="205.2" y="19.3">10</text>
<text x="205.2" y="21.2">11</text>
<text x="229.2" y="19.3">13</text>
<text x="229.2" y="21.2">12</text>
<text x="34" y="25.1">G26</text>
<text x="72.9" y="25.1">AH30</text>
<text x="155.8" y="28.9">4</text>
<text x="155.8" y="27">8</text>
<text x="155.8" y="25.1">3</text>
<text x="206.2" y="25.1">4</text>
<text x="206.2" y="27">5</text>
<text x="206.2" y="28.9">6</text>
<text x="229.2" y="25.1">19</text>
<text x="229.2" y="27">18</text>
<text x="229.2" y="28.9">17</text>
<text x="155.8" y="32.8">5</text>
<text x="155.8" y="30.9">9</text>
<text x="206.2" y="30.9">7</text>
<text x="206.2" y="32.8">8</text>
<text x="229.2" y="30.9">16</text>
<text x="229.2" y="32.8">15</text>
<text x="205.2" y="36.7">20</text>
<text x="205.2" y="38.6">21</text>
<text x="229.2" y="40.5">3</text>
<text x="229.2" y="38.6">27</text>
<text x="56.4" y="47.6">VDD33V</text>
<text x="205.2" y="42.5">28</text>
<text x="205.2" y="46.3">24</text>
<text x="90.4" y="50.2">1</text>
<text x="99.9" y="50.2">2</text>
<text x="206.2" y="48.2">1</text>
<text x="206.2" y="52.1">2</text>
<text x="229.2" y="52.1">22</text>
<text x="229.2" y="48.2">23</text>
<text x="90.4" y="59.8">1</text>
<text x="99.9" y="59.8">2</text>
<text x="205.2" y="56">25</text>
<text x="229.2" y="54">26</text>
<text x="243.7" y="54.9">VDD33V</text>
<text x="56.4" y="70.7">VDD33V</text>
<text x="90.4" y="73.3">1</text>
<text x="99.9" y="73.3">2</text>
<text x="90.4" y="83">1</text>
<text x="99.9" y="83">2</text>
<text x="155.8" y="83">1</text>
<text x="206.2" y="83">9</text>
<text x="229.2" y="83">14</text>
<text x="155.8" y="88.8">7</text>
<text x="155.8" y="86.8">2</text>
<text x="155.8" y="84.9">6</text>
<text x="205.2" y="84.9">10</text>
<text x="205.2" y="86.8">11</text>
<text x="229.2" y="84.9">13</text>
<text x="229.2" y="86.8">12</text>
<text x="155.8" y="94.6">4</text>
<text x="155.8" y="92.6">8</text>
<text x="155.8" y="90.7">3</text>
<text x="206.2" y="90.7">4</text>
<text x="206.2" y="92.6">5</text>
<text x="206.2" y="94.6">6</text>
<text x="229.2" y="90.7">19</text>
<text x="229.2" y="92.6">18</text>
<text x="229.2" y="94.6">17</text>
<text x="155.8" y="98.4">5</text>
<text x="155.8" y="96.5">9</text>
<text x="206.2" y="96.5">7</text>
<text x="206.2" y="98.4">8</text>
<text x="229.2" y="96.5">16</text>
<text x="229.2" y="98.4">15</text>
<text x="205.2" y="102.3">20</text>
<text x="205.2" y="104.2">21</text>
<text x="229.2" y="106.1">3</text>
<text x="229.2" y="104.2">27</text>
<text x="205.2" y="108.1">28</text>
<text x="205.2" y="111.9">24</text>
<text x="206.2" y="113.9">1</text>
<text x="229.2" y="113.9">23</text>
<text x="206.2" y="117.7">2</text>
<text x="229.2" y="117.7">22</text>
<text x="229.2" y="119.7">26</text>
<text x="205.2" y="121.6">25</text>
<text x="243.7" y="120.5">VDD33V</text>
<text x="222" y="173.4">Title</text>
<text x="222" y="179.2">Size</text>
<text x="229.8" y="179.2">Document Number</text>
<text x="229.8" y="175.3">&lt;Title&gt;</text>
<text x="285.7" y="179.2">Rev</text>
<text x="222" y="185">Date:</text>
<text x="224" y="181.1">B</text>
<text x="229.8" y="181.1">&lt;Doc&gt;</text>
<text x="232.1" y="185">Friday, January 02, 2004</text>
<text x="260.6" y="185">Sheet</text>
<text x="270.3" y="185">11</text>
<text x="276.1" y="185">of</text>
<text x="281.9" y="185">15</text>
<text x="287.7" y="181.1">&lt;RevCode&gt;</text>
</g>
<g font-size="1.7" fill="#000080">
<text x="40" y="8.6">U1P</text>
<text x="144.8" y="15.2">CONNECTOR DB9</text>
<text x="148.7" y="13.2">P1</text>
<text x="208.5" y="12.6">U47</text>
<text x="40.2" y="31.4">HEPXA10F1020</text>
<text x="193.1" y="40.2">C159</text>
<text x="90.8" y="48">R262</text>
<text x="96.6" y="48">130</text>
<text x="185.4" y="46">C162</text>
<text x="193.1" y="46">0.1uF</text>
<text x="256.8" y="44.1">C161</text>
<text x="256.8" y="48">0.1uF</text>
<text x="266.4" y="42.2">C160</text>
<text x="266.4" y="46">0.1uF</text>
<text x="76.3" y="48.1">D22</text>
<text x="76.3" y="53.9">LTST-C170</text>
<text x="185.4" y="51.8">0.1uF</text>
<text x="76.3" y="57.8">D23</text>
<text x="90.8" y="57.6">R263</text>
<text x="96.6" y="57.6">130</text>
<text x="243.3" y="59.5">C163</text>
<text x="76.3" y="63.6">LTST-C170</text>
<text x="208.5" y="61.5">MAX3241</text>
<text x="243.3" y="63.4">0.1uF</text>
<text x="76.3" y="71.3">D24</text>
<text x="90.8" y="71.1">R264</text>
<text x="96.6" y="71.1">130</text>
<text x="76.3" y="77.1">LTST-C170</text>
<text x="76.3" y="81">D25</text>
<text x="90.8" y="80.8">R265</text>
<text x="96.6" y="80.8">130</text>
<text x="144.8" y="80.8">CONNECTOR DB9</text>
<text x="148.7" y="78.8">P2</text>
<text x="208.5" y="78.3">U48</text>
<text x="76.3" y="86.7">LTST-C170</text>
<text x="193.1" y="105.9">C164</text>
<text x="266.4" y="107.8">C165</text>
<text x="185.4" y="111.7">C167</text>
<text x="193.1" y="111.7">0.1uF</text>
<text x="256.8" y="109.7">C166</text>
<text x="256.8" y="113.6">0.1uF</text>
<text x="266.4" y="111.7">0.1uF</text>
<text x="185.4" y="117.4">0.1uF</text>
<text x="243.3" y="125.2">C168</text>
<text x="208.5" y="127.1">MAX3241</text>
<text x="243.3" y="129">0.1uF</text>
</g>
<g font-size="1.7" fill="#004080">
<text x="39.6" y="12.4">UART1_CTS_N</text>
<text x="39.6" y="14.4">USRT1_DSR_N</text>
<text x="39.6" y="16.3">UART1_RXD</text>
<text x="57.9" y="14.4">USRT2_DSR_N</text>
<text x="58" y="12.4">UART2_CTS_N</text>
<text x="60.1" y="16.3">UART2_RXD</text>
<text x="39.6" y="18.2">UART1_DCD_N</text>
<text x="39.6" y="20.1">UART1_RI_N</text>
<text x="39.6" y="22.1">UART1_TXD</text>
<text x="57.7" y="18.2">UART2_DCD_N</text>
<text x="59.9" y="20.1">UART2_RI_N</text>
<text x="60.3" y="22.1">UART2_TXD</text>
<text x="209.5" y="18.2">T1OUT</text>
<text x="209.5" y="20.1">T2OUT</text>
<text x="209.5" y="22.1">T3OUT</text>
<text x="223.1" y="18.2">T1IN</text>
<text x="223.1" y="20.1">T2IN</text>
<text x="223.1" y="22.1">T3IN</text>
<text x="39.6" y="24">UART1_RTS_N</text>
<text x="39.6" y="25.9">UART1_DTR_N</text>
<text x="57.9" y="25.9">UART2_DTR_N</text>
<text x="58" y="24">UART2_RTS_N</text>
<text x="209.5" y="25.9">R1IN</text>
<text x="209.5" y="27.9">R2IN</text>
<text x="209.5" y="29.8">R3IN</text>
<text x="220.9" y="25.9">R1OUT</text>
<text x="220.9" y="27.9">R2OUT</text>
<text x="220.9" y="29.8">R3OUT</text>
<text x="209.5" y="31.7">R4IN</text>
<text x="209.5" y="33.7">R5IN</text>
<text x="220.9" y="31.7">R4OUT</text>
<text x="220.9" y="33.7">R5OUT</text>
<text x="209.5" y="37.5">R2OUTB</text>
<text x="209.5" y="39.4">R1OUTB</text>
<text x="224.7" y="39.4">V+</text>
<text x="225.1" y="41.4">V-</text>
<text x="209.5" y="43.3">C1+</text>
<text x="209.5" y="47.2">C1-</text>
<text x="209.5" y="49.1">C2+</text>
<text x="209.5" y="53">C2-</text>
<text x="220.9" y="53">SHDN#</text>
<text x="223.5" y="49.1">EN#</text>
<text x="209.5" y="56.8">GND</text>
<text x="223.2" y="54.9">VCC</text>
<text x="209.5" y="83.8">T1OUT</text>
<text x="223.1" y="83.8">T1IN</text>
<text x="209.5" y="85.8">T2OUT</text>
<text x="209.5" y="87.7">T3OUT</text>
<text x="223.1" y="85.8">T2IN</text>
<text x="223.1" y="87.7">T3IN</text>
<text x="209.5" y="91.6">R1IN</text>
<text x="209.5" y="93.5">R2IN</text>
<text x="209.5" y="95.4">R3IN</text>
<text x="220.9" y="91.6">R1OUT</text>
<text x="220.9" y="93.5">R2OUT</text>
<text x="220.9" y="95.4">R3OUT</text>
<text x="209.5" y="97.3">R4IN</text>
<text x="209.5" y="99.3">R5IN</text>
<text x="220.9" y="97.3">R4OUT</text>
<text x="220.9" y="99.3">R5OUT</text>
<text x="209.5" y="103.1">R2OUTB</text>
<text x="209.5" y="105.1">R1OUTB</text>
<text x="224.7" y="105.1">V+</text>
<text x="225.1" y="107">V-</text>
<text x="209.5" y="108.9">C1+</text>
<text x="209.5" y="112.8">C1-</text>
<text x="209.5" y="114.7">C2+</text>
<text x="209.5" y="118.6">C2-</text>
<text x="220.9" y="118.6">SHDN#</text>
<text x="223.5" y="114.7">EN#</text>
<text x="209.5" y="122.4">GND</text>
<text x="223.2" y="120.5">VCC</text>
</g>
<g font-size="1.4">
<text x="30.9" y="1.4">5</text>
<text x="88.9" y="1.4">4</text>
<text x="146.8" y="1.4">3</text>
<text x="204.7" y="1.4">2</text>
<text x="262.6" y="1.4">1</text>
<text x=".5" y="26.1">D</text>
<text x="292.1" y="26.1">D</text>
<text x=".5" y="71.9">C</text>
<text x="292.1" y="71.9">C</text>
<text x=".5" y="117.8">B</text>
<text x="292.1" y="117.8">B</text>
<text x=".5" y="163.6">A</text>
<text x="292.1" y="163.6">A</text>
<text x="30.9" y="186.8">5</text>
<text x="88.9" y="186.8">4</text>
<text x="146.8" y="186.8">3</text>
<text x="204.7" y="186.8">2</text>
<text x="262.6" y="186.8">1</text>
</g>
</svg>
